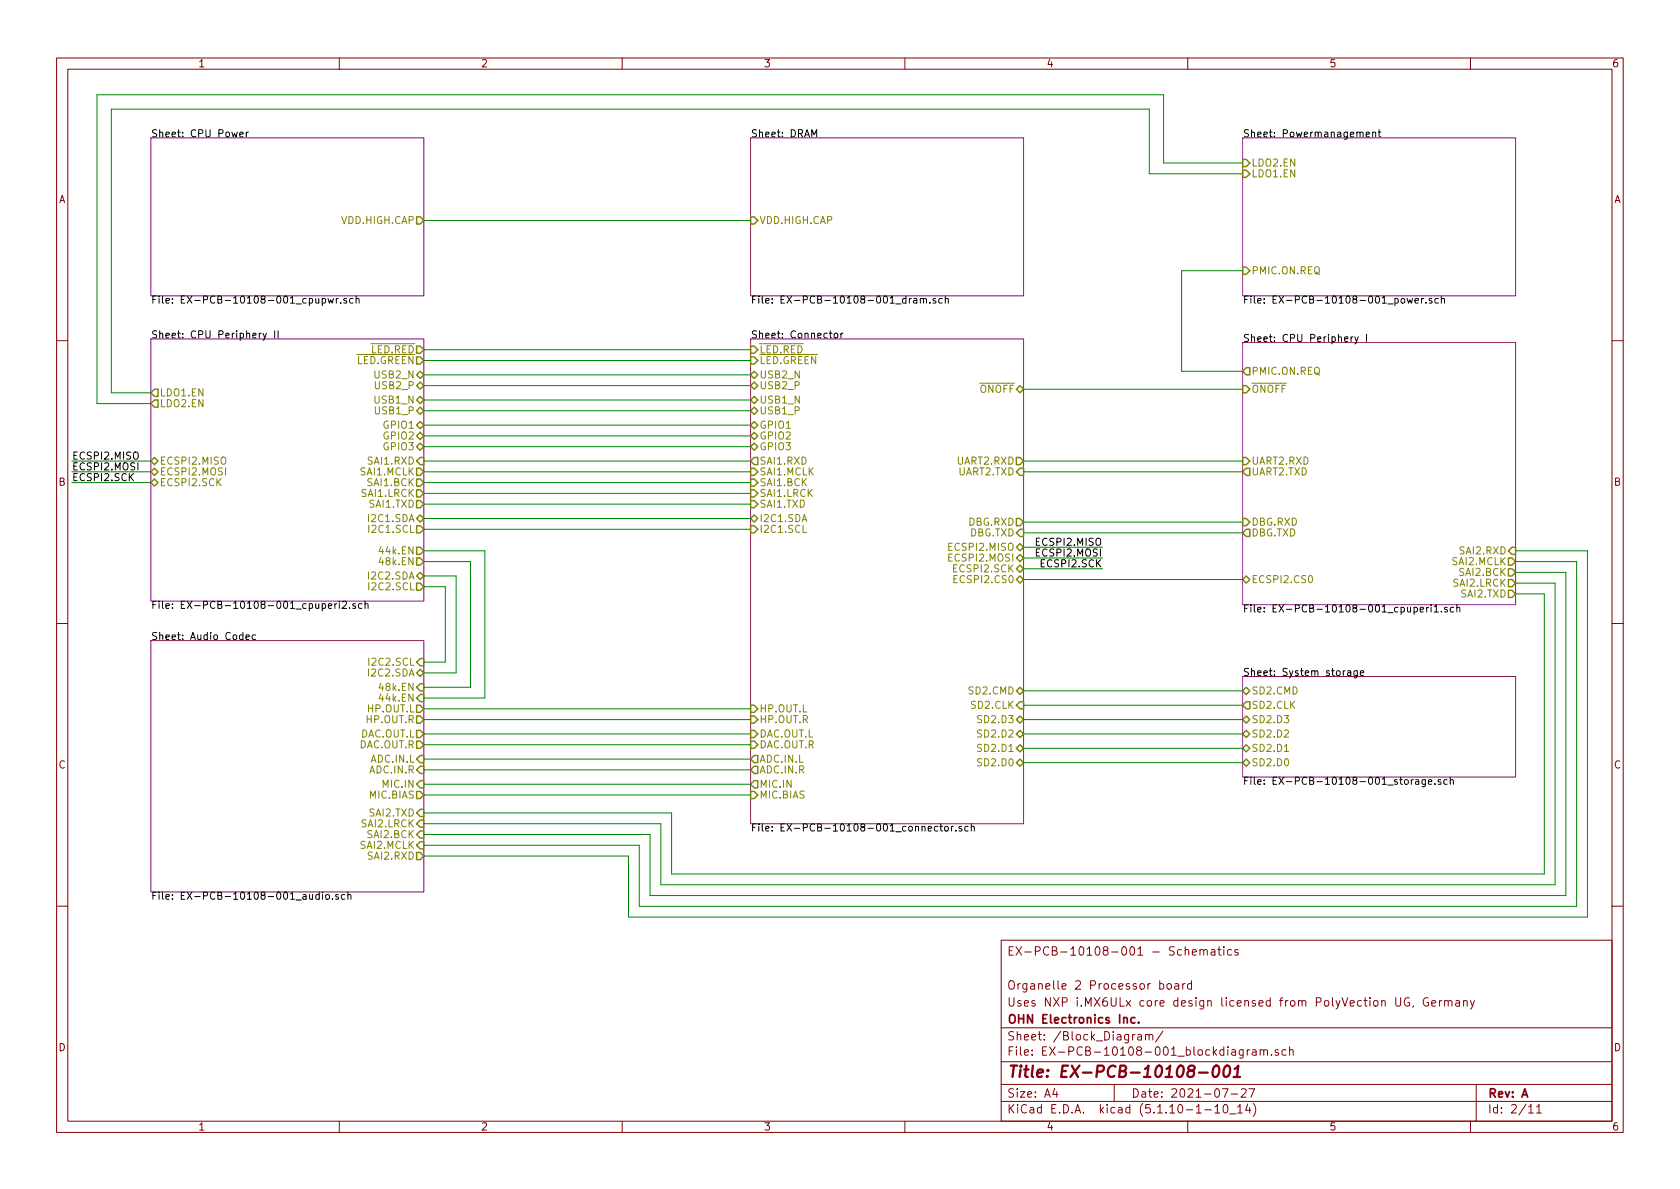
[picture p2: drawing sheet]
<svg xmlns="http://www.w3.org/2000/svg" width="297mm" height="210mm" viewBox="0 0 297 210" stroke-linecap="round" stroke-linejoin="round" font-family="sans-serif">
<g fill="none" stroke="#840000" stroke-width=".18">
<path d="M10 10.3h277v189.9h-277zM12 12.2h273v186.1h-273zM60 10.3v1.9M110 10.3v1.9M160 10.3v1.9M210 10.3v1.9M260 10.3v1.9M10 60.2h2M285 60.2h2M10 110.3h2M285 110.3h2M10 160.2h2"/>
<path d="M177 166.3h108v32h-108zM205.1 174l.4-.1 .3 .3-.1 .6-.2 .1-.4-.1M206.4 174.1l.2-.2 .4 .2v.7l-.2 .1-.4-.1zM207.7 174h.6l.1 .9M208.4 174.3l-.5 .1-.2 .2 .2 .3 .5-.1M209.1 173.9v1M209.5 173.9l-.3 .1-.1 .2M209.5 168h.1a.37 .37 0 0 1 .6 .1v.8M210.7 174l-.4-.1-.3 .3v.6l.3 .1 .4-.1M210.7 173.4v1.5M210.8 168.4l.7-.1v-.3l-.5-.1-.2 .2 .1 .7h.6M212.2 168a.37 .37 0 0 1 .6 .1v.8"/>
<path d="M212.2 167.9v1M212.8 168.1l.2-.2 .4 .1 .1 .9M214.2 168h.6v.9M214.8 168.3h-.5l-.2 .2 .2 .4 .5-.1M215.3 167.9h.6M215.5 167.4v1.3l.4 .2M216.4 167.4v.2M216.4 167.9v1M217.8 168l-.5-.1-.3 .3 .1 .6 .2 .1 .5-.1M218.9 168a.37 .37 0 0 0-.6 .1l.1 .2 .5 .2v.1l-.2 .3-.4-.1M246.8 176.4v1.2l.3 .3h.3l.2-.3v-1.2M249.1 176.5a.73 .73 0 0 0-.9 .5 .73 .73 0 0 0 .6 .9l.4-.1v-.5h-.3"/>
<path d="M249.9 177.8l-.1 .3M252.5 176.5a.73 .73 0 0 0-.9 .5 .73 .73 0 0 0 .5 .9l.5-.1v-.5h-.3M253.1 177.4l.7-.1v-.3l-.4-.1-.3 .2 .1 .7h.6M254.5 176.9v1M254.9 176.9l-.3 .2-.1 .1M255.4 177.1l.2-.2 .4 .1 .1 .9M255.4 176.9v1M256.1 177.1a.36 .36 0 0 1 .3-.2 .36 .36 0 0 1 .3 .2v.8M257.4 177h.6l.1 .9M258.1 177.3l-.5 .1a.29 .29 0 0 0-.3 .2 .29 .29 0 0 0 .3 .3l.5-.1M258.8 177.1l.2-.2 .4 .1v.9M258.8 176.9v1"/>
<path d="M260 176.9l.3 1M260.7 176.9l-.5 1.4-.2 .1M285 160.2h2M60 198.3v1.9M110 198.3v1.9M160 198.3v1.9M177 194.8h108M177 191.8h108M177 187.8h108M177 181.8h108M186.5 192.5l-.4 1h1M186.8 193v1"/>
<path d="M197 191.8v3M201.2 183h.6v.9M201.8 183.3l-.5 .1a.29 .29 0 0 0-.2 .2 .29 .29 0 0 0 .2 .3l.5-.1M202.5 183.1l.3-.2 .3 .1 .1 .9M202.5 182.9v1M203.2 183.1a.36 .36 0 0 1 .3-.2 .36 .36 0 0 1 .3 .2v.8M205.6 182.3l-1.3 2M210 198.3v1.9M213 196.3h1.2M214.8 195.8l.4-.5v1.5M214.8 196.8h.9M216.1 192.5h1l-.6 1.5"/>
<path d="M216.4 195.5l.3-.2a.94 .94 0 0 1 0 1.5l-.4-.3v-.6zM217.4 197h1.1M217.7 193.5h1.1M218.8 195.8l.5-.5v1.5M218.8 196.8h.9M219.5 192.7l.2-.2h.3l.3 .2v.3v.2l-.9 .8h.9M219.8 185.6v1.2l-.3 .3-.3-.1M219.8 185.7l-.4-.1-.3 .3 .1 .6 .2 .1 .4-.1M220.5 185.6v1M220.6 195.2l-.4 1.1h1M220.8 192.5h1l-.6 1.5M221 185.6l-.5 .3"/>
<path d="M221 195.8v1M221.5 185.7h.5l.1 .9M221.6 195.1a1.71 1.71 0 0 1 0 2.3M222.1 186h-.5a.29 .29 0 0 0-.2 .3 .29 .29 0 0 0 .2 .3l.5-.1M222.8 185.7l.2-.1 .4 .1v.9M222.8 185.6v1M223.4 185.8a.36 .36 0 0 1 .4-.2 .36 .36 0 0 1 .3 .2v.8M224.8 186.5v.1M226 185.7l-.3-.1-.2 .2v.2l.5 .2v.3h-.5M227.4 185.7l-.5-.1-.2 .3 .1 .6h.6M228 185.7l.2-.1 .4 .1 .1 .9M228 185.1v1.5"/>
<path d="M260 198.3v1.9M261 191.8v6.5M270.3 195.8l.4-.5v1.5M270.3 196.8h.8M271.7 195.8l.4-.5v1.5M271.7 196.8h.8"/>
</g>
<path d="M210.4 189.3l-.3-.4 .2-.4 .6-.1 .3 .2a.45 .45 0 0 1-.4 .7 .65 .65 0 0 0-.7 .3 .65 .65 0 0 0 0 .7 .66 .66 0 0 0 .8 0 .66 .66 0 0 0 .2-.8l-.3-.2M212 189.7h1.5M214.8 188.5a.44 .44 0 0 1 .5 0 .44 .44 0 0 1 .2 .3 1.15 1.15 0 0 1-.7 1.6 1.3 1.3 0 0 1 0-1.9zM216.6 188.6a.45 .45 0 0 1 .5-.2 .45 .45 0 0 1 .3 .4 1.15 1.15 0 0 1-.7 1.6l-.2-.1a1.55 1.55 0 0 1 .1-1.7zM218.1 190.4h1.2M218.3 189l.6-.6-.2 2" fill="none" stroke="#840000" stroke-width=".41"/>
<path d="M198.7 180.1v-.1a.37 .37 0 0 1 .6 .1v.8M200.7 180l-.5-.1-.3 .3 .1 .6 .2 .1 .5-.1M201.3 180.8v.1" fill="none" stroke="#840000" stroke-width=".3"/>
<path d="M26.7 24.4h48.2v27.9h-48.2zM132.7 24.4h48.3v27.9h-48.3zM219.7 24.4h48.3v27.9h-48.3zM26.7 59.9h48.2v46.4h-48.2zM132.7 59.9h48.3v85.8h-48.3zM219.7 60.6h48.3v46.3h-48.3zM26.7 113.3h48.2v44.4h-48.2zM219.7 119.6h48.3v17.8h-48.3z" fill="none" stroke="#840084" stroke-width=".18"/>
<g fill="none" stroke="#000" stroke-width=".18">
<path d="M42.4 23.8l.6-.1v-.3h-.4l-.2 .1 .1 .6h.5M43.5 23.4v.8M43.9 23.4l-.4 .2M143.5 24.2v-1.3l.5 .9 .4-.9v1.3M241.6 23.8l.5-.1v-.3h-.4l-.1 .1v.6h.5M242.7 23.5l.2-.1h.3v.8M242.7 23.4v.8M243.7 23.4h.4M243.8 22.9v1.1l.3 .2M46.2 58.9l-.4 .3M46.5 58.9l.3 .9M47.1 58.9l-.4 1.2-.2 .1"/>
<path d="M48.6 58.5v1.3M49.2 58.5v1.3M57 52.8h.3l.3 .2-.1 .6h-.5M57 52.8v1.2M58 52.8l.2 .8 .3-.6 .2 .6 .3-.8M59.5 52.8v.8M59.8 52.8h-.2l-.1 .2M60.2 53.5v.1M61.3 52.8h-.3l-.2 .2v.1l.5 .2v.3h-.5M62.4 52.8h-.3l-.3 .2 .1 .6h.5M63 52.9l.1-.1h.3l.1 .8M63 52.3v1.3"/>
<path d="M146.6 58.9h.5M146.8 58.5v1.1l.3 .2M147.5 59l.2-.1 .3 .1 .1 .2-.1 .5-.3 .1-.2-.2zM148.7 58.9v.9M149 58.9l-.2 .1-.1 .2M161.1 52.8l-.3 .2M161.6 52.8h.5v.8M162.1 53.1h-.4l-.2 .2 .1 .3h.5M162.7 52.9l.2-.1h.3l.1 .8M162.7 52.8v.8M163.3 53l.1-.2h.4v.8M164.4 53.5v.1"/>
<path d="M165.4 52.8h-.3l-.2 .2 .1 .1 .4 .2v.3h-.5M166.6 52.8h-.4l-.2 .2 .1 .6h.5M167.1 52.9l.2-.1h.3l.1 .8M167.1 52.3v1.3M238.9 59.6v.8M239.2 59.6l-.3 .2M239.5 59.6l.4 .8M240.2 59.6l-.5 1.1-.2 .1M241.6 59.1v1.3M248.8 52.8l.2 .8 .3-.6 .2 .6 .3-.8M250.2 53.2l.6-.1-.1-.3h-.3l-.2 .2 .1 .6h.4M251.3 52.8v.8"/>
<path d="M251.7 52.8l-.4 .2M252.1 53.5v.1M253.2 52.8h-.3l-.2 .2v.1l.5 .2v.3h-.5M254.3 52.8h-.4l-.2 .2 .1 .6h.5M254.8 52.9l.2-.1h.3l.1 .8M254.8 52.3v1.3M43.5 112.7l.6-.1-.1-.3h-.3l-.2 .1v.6h.5M45.2 112.3h-.4l-.2 .2 .1 .5h.5M58.1 107.2l.6-.1-.1-.3h-.4l-.1 .1v.6h.5M59.2 106.8v.8M59.6 106.8l-.4 .2M60 106.3v.1"/>
<path d="M60 106.8v.8M60.5 106.4l.5-.1 .3 .4-.1 .2-.7 .7h.8M61.8 107.5v.1M62.8 106.8h-.3l-.1 .1v.2l.4 .1v.3h-.4M64 106.8h-.4l-.2 .2 .1 .5h.5M64.5 106.9l.2-.1h.3l.1 .8M64.5 106.3v1.3M238.3 118.7h.5v.8M238.8 118.9l-.4 .1-.2 .1 .1 .3h.5M240 118.6v1l-.3 .3-.3-.1M240 118.7l-.4-.1-.2 .2 .1 .6h.5M240.5 119l.6-.1v-.2l-.4-.1-.2 .2 .1 .6h.5"/>
<path d="M251.1 107.8l.6-.1-.1-.3h-.3l-.2 .2 .1 .6h.4M252.2 107.4v.8M252.6 107.4l-.4 .2M253 107v.1M253 107.4v.8M253.6 107.3l.3-.3v1.2M253.6 108.2h.7M254.8 108.1v.1M255.9 107.4h-.3l-.2 .2v.1l.5 .2v.3h-.5M257 107.4h-.3l-.3 .2 .1 .6h.5M257.6 107.5l.2-.1h.3v.8M257.6 107v1.2"/>
<path d="M249.9 137.9l-.4 .2M250.3 137.9h.5l.1 .8M250.9 138.2h-.5l-.1 .2v.3h.6M252 137.9v1l-.2 .2h-.3M252 137.9h-.4l-.2 .2 .1 .6h.5M252.6 138.3l.6-.1-.1-.3h-.4l-.1 .1v.7h.5M253.7 138.6v.1M254.7 137.9h-.3l-.1 .1v.2l.4 .1v.4h-.4M255.9 137.9h-.4l-.2 .2 .1 .6h.5M256.4 138l.2-.1h.3l.1 .8M256.4 137.4v1.3M54.7 158.2l.1 .8h.3l.2-.1"/>
<path d="M55.3 158.2v.8M56.4 158.2h-.3l-.3 .2 .1 .6h.5M56.4 157.8v1.2M57 157.8v.1M57 158.2v.8M57.6 158.3l.2-.1 .4 .1v.5l-.1 .2h-.3l-.2-.1zM58.8 158.9v.1M59.8 158.2h-.3l-.2 .2 .1 .1 .4 .2v.3h-.5M61 158.2h-.4l-.2 .2 .1 .6h.5M61.5 158.3l.2-.1h.3l.1 .8M61.5 157.8v1.2M164.1 146.5l.6-.1-.1-.2-.3-.1-.2 .2 .1 .6h.4"/>
<path d="M165.8 146.2l-.4-.1-.2 .2 .1 .6h.5M166.2 146.1h.4M166.3 145.7v1.1l.3 .2M167.1 146.2l.3-.1 .2 .1v.7l-.3 .1-.3-.3zM168.2 146.1v.9M168.6 146.1l-.4 .2M169 146.8v.2M170 146.2l-.3-.1-.2 .2 .1 .2 .4 .1v.3h-.5M171.2 146.2l-.4-.1-.2 .2 .1 .6h.5M171.7 146.2l.2-.1 .3 .1 .1 .8M171.7 145.7v1.3"/>
</g>
<g fill="none" stroke="#848400" stroke-width=".25">
<path d="M73.7 38.3h.6l.6 .7-.6 .6h-.6zM132.7 38.3h.6l.7 .7-.7 .6h-.6zM219.7 30.1h.6l.7 .6-.7 .7h-.6zM219.7 28.2h.6l.7 .6-.7 .7h-.6zM219.7 47.2h.6l.7 .7-.7 .6h-.6zM26.7 71.4l.6-.7h.6v1.3h-.6zM27.3 68.8h.6v1.3h-.6l-.6-.6zM73.7 63.1h.6l.6 .6-.6 .7h-.6zM73.7 61.2h.6l.6 .6-.6 .7h-.6zM73.7 70.7l.6-.6 .6 .6-.6 .7zM73.7 72.6l.6-.6 .6 .6-.6 .7zM73.7 66.3l.6-.6 .6 .6-.6 .6z"/>
<path d="M73.7 68.2l.6-.6 .6 .6-.6 .6zM73.7 77.1l.6-.7 .6 .7-.6 .6zM73.7 79l.6-.6 .6 .6-.6 .6zM74.3 74.5l.6 .7-.6 .6-.6-.6zM132.7 66.3l.6-.6 .7 .6-.7 .6zM132.7 68.2l.6-.6 .7 .6-.7 .6zM132.7 63.1h.6l.7 .6-.7 .7h-.6zM132.7 61.2h.6l.7 .6-.7 .7h-.6zM132.7 70.7l.6-.6 .7 .6-.7 .7zM132.7 77.1l.6-.7 .7 .7-.7 .6zM132.7 79l.6-.6 .7 .6-.7 .6zM133.3 72l.7 .6-.7 .7-.6-.7z"/>
<path d="M133.3 74.5l.7 .7-.7 .6-.6-.6zM179.7 68.8l.6-.6 .7 .6-.7 .7zM219.7 68.2h.6l.7 .6-.7 .7h-.6zM220.3 65h.7v1.3h-.7l-.6-.6zM26.7 81.5l.6-.6 .6 .6-.6 .7zM26.7 85.3l.6-.6 .6 .6-.6 .7zM27.3 82.8l.6 .6-.6 .7-.6-.7zM73.7 88.5h.6l.6 .6-.6 .7h-.6zM73.7 86.6h.6l.6 .6-.6 .7h-.6zM73.7 84.7h.6l.6 .6-.6 .7h-.6zM73.7 82.8h.6l.6 .6-.6 .7h-.6zM73.7 96.8h.6l.6 .6-.6 .6h-.6z"/>
<path d="M73.7 98.7h.6l.6 .6-.6 .6h-.6zM73.7 93h.6l.6 .6-.6 .6h-.6zM74.3 80.9h.6v1.3h-.6l-.6-.7zM74.3 91.1l.6 .6-.6 .6-.6-.6zM132.7 93h.6l.7 .6-.7 .6h-.6zM132.7 88.5h.6l.7 .6-.7 .7h-.6zM132.7 86.6h.6l.7 .6-.7 .7h-.6zM132.7 84.7h.6l.7 .6-.7 .7h-.6zM132.7 82.8h.6l.7 .6-.7 .7h-.6zM133.3 91.1l.7 .6-.7 .6-.6-.6zM133.3 80.9h.7v1.3h-.7l-.6-.7zM179.7 91.7h.6l.7 .6-.7 .7h-.6z"/>
<path d="M179.7 80.9h.6l.7 .6-.7 .7h-.6zM179.7 96.8l.6-.7 .7 .7-.7 .6zM179.7 98.7l.6-.7 .7 .7-.7 .6zM180.3 93.6h.7v1.3h-.7l-.6-.7zM180.3 82.8h.7v1.3h-.7l-.6-.7zM219.7 91.7h.6l.7 .6-.7 .7h-.6zM219.7 80.9h.6l.7 .6-.7 .7h-.6zM220.3 93.6h.7v1.3h-.7l-.6-.7zM220.3 82.8h.7v1.3h-.7l-.6-.7zM266.7 98.7h.6l.7 .6-.7 .6h-.6zM267.3 96.8h.7v1.2h-.7l-.6-.6zM73.7 103.1h.6l.6 .7-.6 .6h-.6z"/>
<path d="M73.7 101.8l.6-.6 .6 .6-.6 .7zM73.7 119l.6-.6 .6 .6-.6 .6zM74.3 116.5h.6v1.2h-.6l-.6-.6zM179.7 100.6l.6-.7 .7 .7-.7 .6zM179.7 102.5l.6-.7 .7 .7-.7 .6zM219.7 102.5l.6-.7 .7 .7-.7 .6zM266.7 100.6h.6l.7 .6-.7 .6h-.6zM266.7 102.5h.6l.7 .6-.7 .7h-.6zM266.7 104.4h.6l.7 .6-.7 .7h-.6zM73.7 124.7h.6l.6 .6-.6 .7h-.6zM73.7 126.6h.6l.6 .6-.6 .7h-.6zM73.7 129.2h.6l.6 .6-.6 .6h-.6z"/>
<path d="M73.7 131.1h.6l.6 .6-.6 .6h-.6zM73.7 139.9h.6l.6 .7-.6 .6h-.6zM74.3 135.5h.6v1.3h-.6l-.6-.7zM74.3 120.9h.6v1.3h-.6l-.6-.7zM74.3 122.8h.6v1.3h-.6l-.6-.7zM74.3 133.6h.6v1.3h-.6l-.6-.7zM74.3 138h.6v1.3h-.6l-.6-.6zM132.7 126.6h.6l.7 .6-.7 .7h-.6zM132.7 129.2h.6l.7 .6-.7 .6h-.6zM132.7 131.1h.6l.7 .6-.7 .6h-.6zM132.7 124.7h.6l.7 .6-.7 .7h-.6zM132.7 139.9h.6l.7 .7-.7 .6h-.6z"/>
<path d="M133.3 135.5h.7v1.3h-.7l-.6-.7zM133.3 133.6h.7v1.3h-.7l-.6-.7zM133.3 138h.7v1.3h-.7l-.6-.6zM179.7 134.9l.6-.7 .7 .7-.7 .6zM179.7 132.3l.6-.6 .7 .6-.7 .7zM179.7 129.8l.6-.6 .7 .6-.7 .6zM179.7 127.2l.6-.6 .7 .6-.7 .7zM179.7 122.2l.6-.7 .7 .7-.7 .6zM180.3 124.1h.7v1.2h-.7l-.6-.6zM219.7 122.2l.6-.7 .7 .7-.7 .6zM219.7 134.9l.6-.7 .7 .7-.7 .6zM219.7 132.3l.6-.6 .7 .6-.7 .7z"/>
<path d="M219.7 129.8l.6-.6 .7 .6-.7 .6zM219.7 127.2l.6-.6 .7 .6-.7 .7zM220.3 124.1h.7v1.2h-.7l-.6-.6zM73.7 150.7h.6l.6 .7-.6 .6h-.6zM74.3 143.1h.6v1.3h-.6l-.6-.6zM74.3 145h.6v1.3h-.6l-.6-.6zM74.3 146.9h.6v1.3h-.6l-.6-.6zM74.3 148.8h.6v1.3h-.6l-.6-.6z"/>
</g>
<path d="M142 92.9v1.3h.6M168.7 102.4h.4M169.3 101.8h-.6v1.2h.6M231.5 101.9l.1-.1a.69 .69 0 0 1 .5 .6 .69 .69 0 0 1-.5 .6l-.2-.2-.1-.2zM227.1 132.9h.7" fill="none" stroke="#848400" stroke-width=".18"/>
<g fill="none" stroke="#008400" stroke-width=".18">
<path d="M74.9 39h57.8M219.7 30.7h-16.5v-11.4h-183.5v50.2h7M219.7 28.8h-14v-12h-188.6v54.6h9.6M219.7 47.9h-10.8v17.8h10.8M74.9 61.8h57.8M74.9 63.7h57.8M74.9 66.3h57.8M74.9 68.2h57.8M74.9 70.7h57.8M74.9 72.6h57.8M74.9 75.2h57.8M74.9 77.1h57.8"/>
<path d="M74.9 79h57.8M181 68.8h38.7M12.7 83.4h14M12.7 81.5h14M12.7 85.3h14M74.9 83.4h57.8M74.9 81.5h57.8M74.9 91.7h57.8M74.9 93.6h57.8M74.9 87.2h57.8M74.9 89.1h57.8M74.9 85.3h57.8"/>
<path d="M74.9 99.3h8.3v22.2h-8.3M74.9 97.4h10.8v26h-10.8M181 94.2h38.7M181 92.3h38.7M181 83.4h38.7M181 81.5h38.7M181 96.8h13.9M181 98.7h13.9M268 99.3h10.8v61h-165.8v-10.8h-38.1M268 97.4h12.7v64.8h-169.6v-10.8h-36.2M74.9 103.8h3.8v13.3h-3.8M74.9 101.8h5.7v17.2h-5.7"/>
<path d="M181 102.5h38.7M181 100.6h13.9M268 105h5v49.6h-154.3v-10.8h-43.8M268 103.1h7v53.4h-158.2v-10.8h-41.9M268 101.2h8.9v57.2h-162v-10.8h-40M74.9 127.2h57.8M74.9 129.8h57.8M74.9 125.3h57.8M74.9 131.7h57.8M74.9 134.2h57.8M74.9 136.1h57.8M74.9 138.7h57.8"/>
<path d="M181 122.2h38.7M181 124.7h38.7M181 127.2h38.7M181 129.8h38.7M181 132.3h38.7M181 134.9h38.7M74.9 140.6h57.8"/>
</g>
<text font-size="2.8" fill="#840000" x="178" y="190.5">Title: EX-PCB-10108-001</text>
<g font-size="2.1" fill="#840000">
<text x="178" y="169">EX-PCB-10108-001 - Schematics</text>
<text x="178" y="178">Uses NXP i.MX6ULx core design licensed from PolyVection UG, Germany</text>
<text x="178" y="175">Organelle 2 Processor board</text>
<text x="178" y="184">Sheet: /Block_Diagram/</text>
<text x="178" y="181">OHN Electronics Inc.</text>
<text x="178" y="186.7">File: EX-PCB-10108-001_blockdiagram.sch</text>
<text x="178" y="196.9">KiCad E.D.A. kicad (5.1.10-1-10_14)</text>
<text x="178" y="194.1">Size: A4</text>
<text x="200" y="194.1">Date: 2021-07-27</text>
<text x="263" y="194.1">Rev: A</text>
<text x="263" y="196.9">Id: 2/11</text>
</g>
<g font-size="1.8" fill="#840000">
<text x="35" y="11.9">1</text>
<text x="85" y="11.9">2</text>
<text x="135" y="11.9">3</text>
<text x="185" y="11.9">4</text>
<text x="235" y="11.9">5</text>
<text x="285" y="11.9">6</text>
<text x="10.4" y="35.9">A</text>
<text x="285.4" y="35.9">A</text>
<text x="10.4" y="85.9">B</text>
<text x="285.4" y="85.9">B</text>
<text x="10.4" y="135.9">C</text>
<text x="285.4" y="135.9">C</text>
<text x="10.4" y="185.9">D</text>
<text x="285.4" y="185.9">D</text>
<text x="35" y="199.9">1</text>
<text x="85" y="199.9">2</text>
<text x="135" y="199.9">3</text>
<text x="185" y="199.9">4</text>
<text x="235" y="199.9">5</text>
<text x="285" y="199.9">6</text>
</g>
<g font-size="1.8">
<text x="26.7" y="24.3">Sheet: CPU Power</text>
<text x="132.7" y="24.3">Sheet: DRAM</text>
<text x="219.7" y="24.3">Sheet: Powermanagement</text>
<text x="26.7" y="53.7">File: EX-PCB-10108-001_cpupwr.sch</text>
<text x="132.7" y="53.7">File: EX-PCB-10108-001_dram.sch</text>
<text x="219.7" y="53.7">File: EX-PCB-10108-001_power.sch</text>
<text x="26.7" y="59.8">Sheet: CPU Periphery II</text>
<text x="132.7" y="59.8">Sheet: Connector</text>
<text x="219.7" y="60.5">Sheet: CPU Periphery I</text>
<text x="12.7" y="83.2">ECSPI2.MOSI</text>
<text x="12.7" y="81.3">ECSPI2.MISO</text>
<text x="12.7" y="85.1">ECSPI2.SCK</text>
<text x="183.6" y="98.4">ECSPI2.MOSI</text>
<text x="183.6" y="96.5">ECSPI2.MISO</text>
<text x="184.4" y="100.3">ECSPI2.SCK</text>
<text x="26.7" y="107.7">File: EX-PCB-10108-001_cpuperi2.sch</text>
<text x="26.7" y="113.2">Sheet: Audio Codec</text>
<text x="219.7" y="108.3">File: EX-PCB-10108-001_cpuperi1.sch</text>
<text x="219.7" y="119.5">Sheet: System storage</text>
<text x="219.7" y="138.8">File: EX-PCB-10108-001_storage.sch</text>
<text x="132.7" y="147">File: EX-PCB-10108-001_connector.sch</text>
<text x="26.7" y="159.1">File: EX-PCB-10108-001_audio.sch</text>
</g>
<g font-size="1.8" fill="#848400">
<text x="221.2" y="29.5">LDO2.EN</text>
<text x="221.2" y="31.4">LDO1.EN</text>
<text x="60.5" y="39.6">VDD.HIGH.CAP</text>
<text x="134.2" y="39.6">VDD.HIGH.CAP</text>
<text x="221.2" y="48.5">PMIC.ON.REQ</text>
<text x="63.1" y="64.4">LED.GREEN</text>
<text x="65.6" y="62.5">LED.RED</text>
<text x="134.2" y="64.4">LED.GREEN</text>
<text x="134.2" y="62.5">LED.RED</text>
<text x="28.2" y="70.1">LDO1.EN</text>
<text x="66.4" y="71.4">USB1_N</text>
<text x="66.4" y="66.9">USB2_N</text>
<text x="66.5" y="68.8">USB2_P</text>
<text x="134.2" y="66.9">USB2_N</text>
<text x="134.2" y="68.8">USB2_P</text>
<text x="134.2" y="71.4">USB1_N</text>
<text x="173.3" y="69.5">ONOFF</text>
<text x="221.2" y="66.3">PMIC.ON.REQ</text>
<text x="221.2" y="69.5">ONOFF</text>
<text x="28.2" y="72">LDO2.EN</text>
<text x="66.5" y="73.3">USB1_P</text>
<text x="68" y="75.8">GPIO1</text>
<text x="68" y="77.7">GPIO2</text>
<text x="134.2" y="73.3">USB1_P</text>
<text x="134.2" y="75.8">GPIO1</text>
<text x="134.2" y="77.7">GPIO2</text>
<text x="28.2" y="82.2">ECSPI2.MISO</text>
<text x="65.3" y="82.2">SAI1.RXD</text>
<text x="68" y="79.6">GPIO3</text>
<text x="134.2" y="79.6">GPIO3</text>
<text x="134.2" y="82.2">SAI1.RXD</text>
<text x="169.3" y="82.2">UART2.RXD</text>
<text x="221.2" y="82.2">UART2.RXD</text>
<text x="28.2" y="84.1">ECSPI2.MOSI</text>
<text x="28.2" y="86">ECSPI2.SCK</text>
<text x="63.9" y="84.1">SAI1.MCLK</text>
<text x="64.1" y="87.9">SAI1.LRCK</text>
<text x="65.2" y="86">SAI1.BCK</text>
<text x="65.5" y="89.8">SAI1.TXD</text>
<text x="134.2" y="89.8">SAI1.TXD</text>
<text x="134.2" y="87.9">SAI1.LRCK</text>
<text x="134.2" y="86">SAI1.BCK</text>
<text x="134.2" y="84.1">SAI1.MCLK</text>
<text x="169.5" y="84.1">UART2.TXD</text>
<text x="221.2" y="84.1">UART2.TXD</text>
<text x="65.5" y="92.3">I2C1.SDA</text>
<text x="65.6" y="94.2">I2C1.SCL</text>
<text x="134.2" y="94.2">I2C1.SCL</text>
<text x="134.2" y="92.3">I2C1.SDA</text>
<text x="171.3" y="93">DBG.RXD</text>
<text x="171.5" y="94.9">DBG.TXD</text>
<text x="221.2" y="94.9">DBG.TXD</text>
<text x="221.2" y="93">DBG.RXD</text>
<text x="67.5" y="98">44k.EN</text>
<text x="67.5" y="99.9">48k.EN</text>
<text x="168.1" y="97.4">ECSPI2.MISO</text>
<text x="168.1" y="99.3">ECSPI2.MOSI</text>
<text x="168.9" y="101.2">ECSPI2.SCK</text>
<text x="256.9" y="99.9">SAI2.MCLK</text>
<text x="258.2" y="101.8">SAI2.BCK</text>
<text x="258.3" y="98">SAI2.RXD</text>
<text x="65.5" y="102.5">I2C2.SDA</text>
<text x="65.6" y="104.4">I2C2.SCL</text>
<text x="169.2" y="103.1">ECSPI2.CS0</text>
<text x="221.2" y="103.1">ECSPI2.CS0</text>
<text x="257.1" y="103.8">SAI2.LRCK</text>
<text x="258.5" y="105.7">SAI2.TXD</text>
<text x="65.5" y="119.6">I2C2.SDA</text>
<text x="65.6" y="117.7">I2C2.SCL</text>
<text x="65.2" y="126">HP.OUT.L</text>
<text x="67.5" y="122.2">48k.EN</text>
<text x="67.5" y="124.1">44k.EN</text>
<text x="134.2" y="126">HP.OUT.L</text>
<text x="171.5" y="122.8">SD2.CMD</text>
<text x="171.9" y="125.3">SD2.CLK</text>
<text x="221.2" y="125.3">SD2.CLK</text>
<text x="221.2" y="122.8">SD2.CMD</text>
<text x="63.8" y="130.4">DAC.OUT.L</text>
<text x="64.9" y="127.9">HP.OUT.R</text>
<text x="134.2" y="127.9">HP.OUT.R</text>
<text x="134.2" y="130.4">DAC.OUT.L</text>
<text x="173.3" y="130.4">SD2.D2</text>
<text x="173.3" y="127.9">SD2.D3</text>
<text x="221.2" y="130.4">SD2.D2</text>
<text x="221.2" y="127.9">SD2.D3</text>
<text x="63.6" y="132.3">DAC.OUT.R</text>
<text x="65.6" y="136.8">ADC.IN.R</text>
<text x="65.7" y="134.9">ADC.IN.L</text>
<text x="134.2" y="136.8">ADC.IN.R</text>
<text x="134.2" y="134.9">ADC.IN.L</text>
<text x="134.2" y="132.3">DAC.OUT.R</text>
<text x="173.3" y="135.5">SD2.D0</text>
<text x="173.3" y="133">SD2.D1</text>
<text x="221.2" y="135.5">SD2.D0</text>
<text x="221.2" y="133">SD2.D1</text>
<text x="65.5" y="141.2">MIC.BIAS</text>
<text x="67.9" y="139.3">MIC.IN</text>
<text x="134.2" y="139.3">MIC.IN</text>
<text x="134.2" y="141.2">MIC.BIAS</text>
<text x="64.1" y="146.3">SAI2.LRCK</text>
<text x="65.2" y="148.2">SAI2.BCK</text>
<text x="65.5" y="144.4">SAI2.TXD</text>
<text x="63.9" y="150.1">SAI2.MCLK</text>
<text x="65.3" y="152">SAI2.RXD</text>
</g>
</svg>
